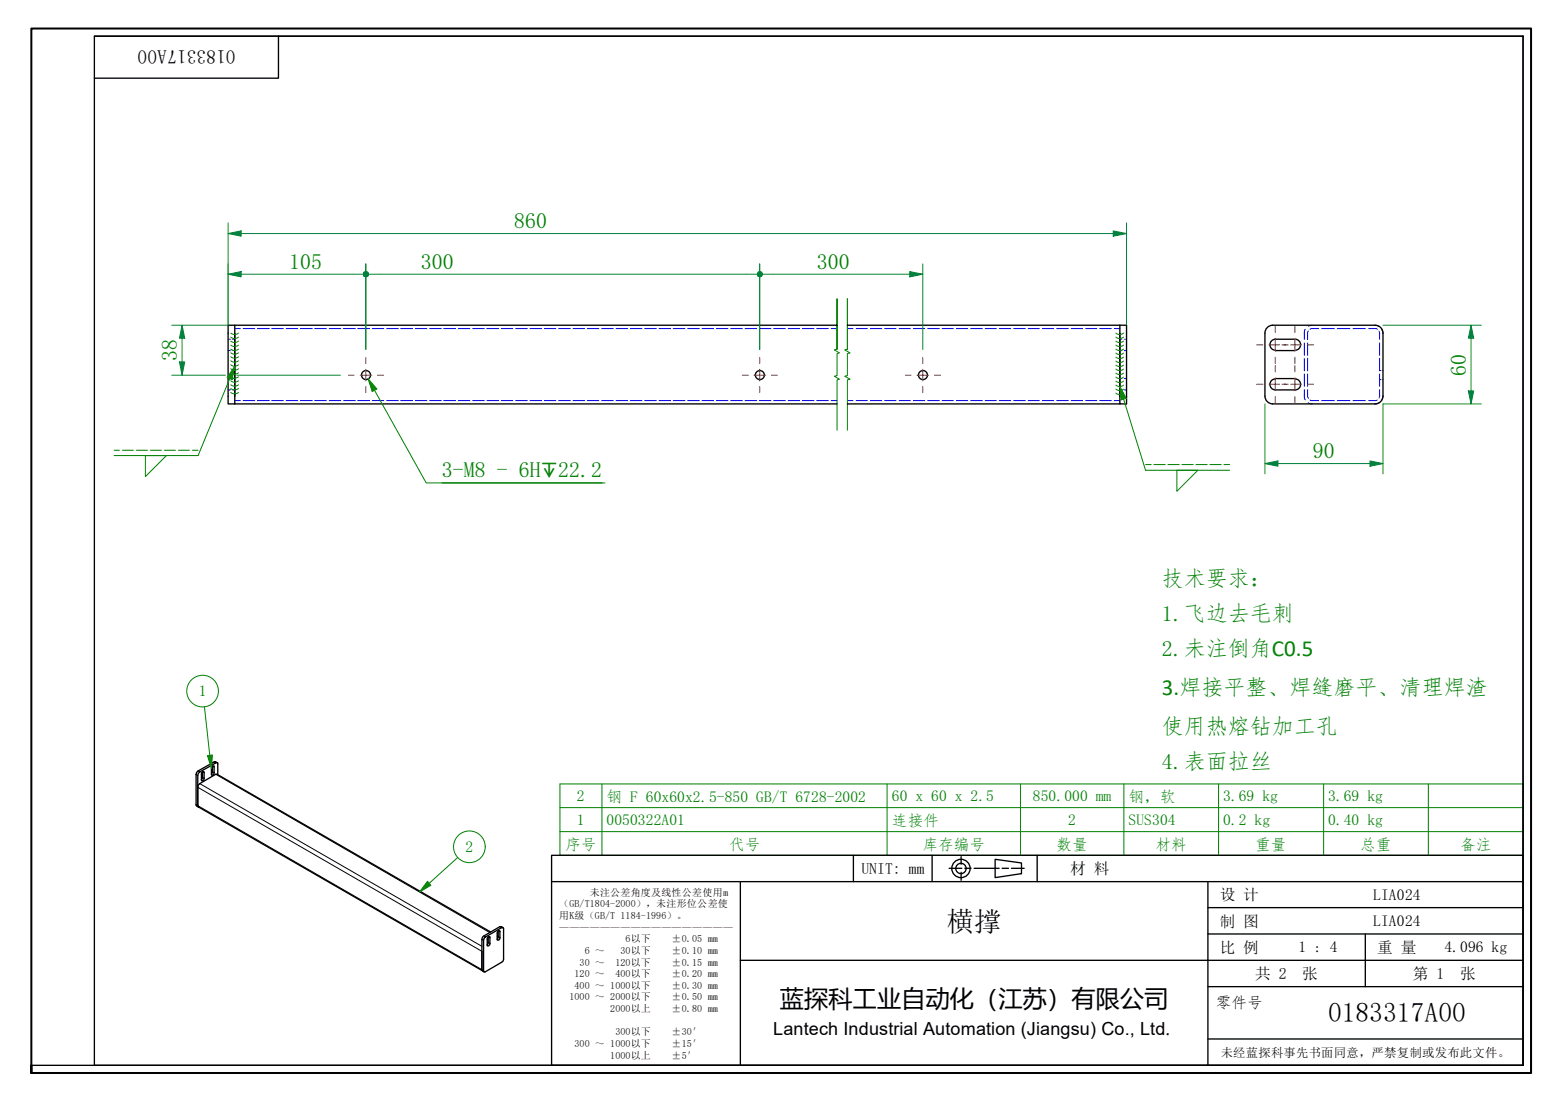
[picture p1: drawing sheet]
<svg xmlns="http://www.w3.org/2000/svg" width="297mm" height="210mm" viewBox="0 0 297 210" stroke-linecap="round" stroke-linejoin="round" font-family="sans-serif">
<g fill="none" stroke="#00f" stroke-width=".19">
<path d="M43.4 74.3h.5M43.4 72.1h.5M43.4 66.8h.5M43.4 64.6h.5M44.3 74.3h.4M44.3 72.1h.4M44.3 66.8h.4M44.3 64.6h.4M44.7 76.3h1.1M44.7 62.6h1.1M46.3 76.3h2.2M46.3 62.6h2.2"/>
<path d="M49 76.3h2.2M49 62.6h2.2M51.8 76.3h2.2M51.8 62.6h2.2M54.5 76.3h2.2M54.5 62.6h2.2M57.2 76.3h2.2M57.2 62.6h2.2M59.9 76.3h2.3M59.9 62.6h2.3M62.7 76.3h2.2M62.7 62.6h2.2"/>
<path d="M65.4 76.3h2.2M65.4 62.6h2.2M68.1 76.3h2.3M68.1 62.6h2.3M70.9 76.3h2.2M70.9 62.6h2.2M73.6 76.3h2.2M73.6 62.6h2.2M76.3 76.3h2.2M76.3 62.6h2.2M79.1 76.3h2.2M79.1 62.6h2.2"/>
<path d="M81.8 76.3h2.2M81.8 62.6h2.2M84.5 76.3h2.2M84.5 62.6h2.2M87.2 76.3h2.3M87.2 62.6h2.3M90 76.3h2.2M90 62.6h2.2M92.7 76.3h2.2M92.7 62.6h2.2M95.4 76.3h2.3M95.4 62.6h2.3"/>
<path d="M98.2 76.3h2.2M98.2 62.6h2.2M100.9 76.3h2.2M100.9 62.6h2.2M103.6 76.3h2.3M103.6 62.6h2.3M106.4 76.3h2.2M106.4 62.6h2.2M109.1 76.3h2.2M109.1 62.6h2.2M111.8 76.3h2.2M111.8 62.6h2.2"/>
<path d="M114.6 76.3h2.2M114.6 62.6h2.2M117.3 76.3h2.2M117.3 62.6h2.2M120 76.3h2.2M120 62.6h2.2M122.7 76.3h2.3M122.7 62.6h2.3M125.5 76.3h2.2M125.5 62.6h2.2M128.2 76.3h2.2M128.2 62.6h2.2"/>
<path d="M130.9 76.3h2.3M130.9 62.6h2.3M133.7 76.3h2.2M133.7 62.6h2.2M136.4 76.3h2.2M136.4 62.6h2.2M139.1 76.3h2.3M139.1 62.6h2.3M141.9 76.3h2.2M141.9 62.6h2.2M144.6 76.3h2.2M144.6 62.6h2.2"/>
<path d="M147.3 76.3h2.2M147.3 62.6h2.2M150.1 76.3h2.2M150.1 62.6h2.2M152.8 76.3h2.2M152.8 62.6h2.2M155.5 76.3h2.2M155.5 62.6h2.2M158.2 76.3h1.2M158.2 62.6h1.2M161.4 76.3h1M161.4 62.6h1"/>
<path d="M163 76.3h2.2M163 62.6h2.2M165.7 76.3h2.2M165.7 62.6h2.2M168.5 76.3h2.1M168.5 62.6h2.1M171.2 76.3h2.2M171.2 62.6h2.2M173.9 76.3h2.2M173.9 62.6h2.2M176.7 76.3h2.1M176.7 62.6h2.1"/>
<path d="M179.4 76.3h2.1M179.4 62.6h2.1M182.1 76.3h2.2M182.1 62.6h2.2M184.8 76.3h2.2M184.8 62.6h2.2M187.6 76.3h2.1M187.6 62.6h2.1M190.3 76.3h2.2M190.3 62.6h2.2M193 76.3h2.2M193 62.6h2.2"/>
<path d="M195.8 76.3h2.1M195.8 62.6h2.1M198.5 76.3h2.2M198.5 62.6h2.2M201.2 76.3h2.2M201.2 62.6h2.2M204 76.3h2.1M204 62.6h2.1M206.7 76.3h2.2M206.7 62.6h2.2M209.4 76.3h2.2M209.4 62.6h2.2"/>
<path d="M212.2 76.3h1M212.2 62.6h1M213.2 74.3h.4M213.2 72.1h.4M213.2 66.8h.4M213.2 64.6h.4M214.1 74.3h.4M214.1 72.1h.4M214.1 66.8h.4M214.1 64.6h.4M248.3 74.2a2.51 2.51 0 0 0 .2 2M248.3 65.3v2.4"/>
<path d="M248.3 68.2v2.4M248.3 71.2v2.4M248.5 62.7a2.51 2.51 0 0 0-.2 2M249 74.2v1.5l.1 .2M249 65.3v2.4M249 68.2v2.4M249 71.2v2.4M249.1 76.7l.8 .2M249.1 63l-.1 .2v1.5M249.4 76.2l.2 .1h1.5M249.9 61.9l-.8 .2M251.1 62.6h-1.5l-.2 .1"/>
<path d="M251.7 76.3h2.4M251.7 62.6h2.4M254.6 76.3h2.4M254.6 62.6h2.4M257.6 76.3h2.4M257.6 62.6h2.4M260.6 62.6h1.5l.2 .1M261.7 61.9l.9 .2M262.3 76.2l-.2 .1h-1.5M262.6 63l.1 1.7M262.6 76.7l-.9 .2M262.7 74.2l-.1 1.7"/>
<path d="M262.7 65.3v2.4M262.7 68.2v2.4M262.7 71.2v2.4M262.7 70.6h.2M262.7 72.3h.2M263.1 62.7l.2 .8M263.1 70.6h.2M263.1 72.3h.2M263.3 75.4l-.2 .8"/>
</g>
<path d="M159.4 66.5v-9.6v9.6l-.5 .1 .9 .6-.4 .1v4.2l-.5 .2 .9 .5-.4 .2v9.6M161.4 66.5v-9.6v9.6l-.6 .1 1.1 .6-.5 .1v4.2l-.6 .2 1.1 .5-.5 .2v9.6" fill="none" stroke="#008000" stroke-width=".19"/>
<g fill="none" stroke="#000" stroke-width=".25">
<path d="M44.7 61.9v15M44.7 76.9h114.7M159.4 61.9h-116v15h1.3M161.4 61.9h53.1v15h-1.3v-15M161.4 76.9h51.8M242.3 76.9h19.5M242.3 61.9h19.5M242.3 61.9a1.49 1.49 0 0 0-1.4 1.6v11.9a1.49 1.49 0 0 0 1.4 1.5M242.8 64.6h3.8a1.05 1.05 0 0 1 1.1 1.1 1.05 1.05 0 0 1-1.1 1M242.8 72.1h3.8M242.8 66.8h3.8M242.9 72.2a1.05 1.05 0 0 0-1.1 1 1.05 1.05 0 0 0 1.1 1.1"/>
<path d="M242.9 64.6a1.05 1.05 0 0 0-1.1 1.1 1.05 1.05 0 0 0 1.1 1M246.6 72.2a1.05 1.05 0 0 1 1.1 1 1.05 1.05 0 0 1-1.1 1.1h-3.8M261.8 61.9a1.49 1.49 0 0 1 1.5 1.6v11.9a1.49 1.49 0 0 1-1.5 1.5M37.7 150v-.4l.3-.3 3.1-1.8h.2l52.1 30M37.7 153.5l.1 .2M37.8 153.7l54 31.2M38.5 147.1l.4-.1v1.2a.32 .32 0 0 1-.1 .4 .32 .32 0 0 1-.4 0v-1.2zM38.5 147v1.2l-.1 .3M40.4 146l.4-.1v1.3a.32 .32 0 0 1-.1 .4 .32 .32 0 0 1-.4-.1v-1.2zM40.4 146v1.2l-.1 .2M41.3 145.3l-.5-.2-3.1 1.7-.3 .4-.1 6.3 .5 .2M41.5 147.5l-.1-2.2h-.3l-3.3 2-.1 .3v5.9"/>
<path d="M92.3 178.6l3.2-1.9h.3v6.3l-.3 .3-3.1 1.8h-.2l-.1-.2v-5.9zM93 178.5l.3-.1v1.3a.32 .32 0 0 1-.1 .4 .32 .32 0 0 1-.4 0v-1.4zM93 178.5v1.2l-.2 .2M94.7 178.3l.2 .1M94.8 177.4l.4-.1v1.3a.3 .3 0 0 1-.1 .4 .3 .3 0 0 1-.4-.1v-1.3zM94.9 178.4l-.2 .5M94.9 177.3v1.1M95.8 176.7l-.6-.2-3.1 1.8-.3 .3v6.2l.4 .3"/>
<circle cx="69.7" cy="71.4" r=".86"/>
<circle cx="144.7" cy="71.4" r=".86"/>
<circle cx="175.7" cy="71.4" r=".86"/>
</g>
<g fill="none" stroke="#000" stroke-width=".19">
<path d="M37.3 153.3l54.8 31.6M37.3 147.5l.4 .2M37.7 150l54.1 31.2M37.7 146.8l.3 .2M38 149.3l53.8 30.9M38.5 148.1l.4 .1M38.6 147l.3 .2M40.4 147l.4 .2M40.5 145.9l.3 .2M40.8 145.1l.3 .2M41.1 147.5l52.2 30.1M91.8 179l.3 .1"/>
<path d="M92.1 178.3l.4 .2M93 179.5l.3 .2M93 178.4l.3 .2M94.7 178.5h.2M94.9 178.4l.3 .2M94.9 177.3l.3 .2M95.2 176.5l.3 .2"/>
</g>
<g fill="none" stroke="#008000" stroke-width=".19">
<path d="M43.9 63.4a1.11 1.11 0 0 0 1.5 0M43.9 64.2a1.11 1.11 0 0 0 1.5 0M43.9 65a1.11 1.11 0 0 0 1.5 0M43.9 65.7a1.11 1.11 0 0 0 1.5 0M43.9 66.5a1.11 1.11 0 0 0 1.5 0M43.9 67.2a1.11 1.11 0 0 0 1.5 0M43.9 68a1.11 1.11 0 0 0 1.5 0M43.9 68.7a1.11 1.11 0 0 0 1.5 0M43.9 69.5a1.11 1.11 0 0 0 1.5 0M43.9 70.2a1.11 1.11 0 0 0 1.5 0M43.9 71a1.11 1.11 0 0 0 1.5 0M43.9 71.8a1.11 1.11 0 0 0 1.5 0"/>
<path d="M43.9 72.5a1.11 1.11 0 0 0 1.5 0M43.9 73.3a1.11 1.11 0 0 0 1.5 0M43.9 74a1.11 1.11 0 0 0 1.5 0M43.9 74.7a1.11 1.11 0 0 0 1.5 0M212.5 63.4a1.11 1.11 0 0 0 1.4 0M212.5 64.2a1.11 1.11 0 0 0 1.4 0M212.5 65a1.11 1.11 0 0 0 1.4 0M212.5 65.7a1.11 1.11 0 0 0 1.4 0M212.5 66.5a1.11 1.11 0 0 0 1.4 0M212.5 67.3a1.11 1.11 0 0 0 1.4 0M212.5 68a1.11 1.11 0 0 0 1.4 0M212.5 68.8a1.11 1.11 0 0 0 1.4 0"/>
<path d="M212.5 69.5a1.11 1.11 0 0 0 1.4 0M212.5 70.3a1.11 1.11 0 0 0 1.4 0M212.5 71.1a1.11 1.11 0 0 0 1.4 0M212.5 71.8a1.11 1.11 0 0 0 1.4 0M212.5 72.6a1.11 1.11 0 0 0 1.4 0M212.5 73.3a1.11 1.11 0 0 0 1.4 0M212.5 74.1a1.11 1.11 0 0 0 1.4 0M212.5 74.9a1.11 1.11 0 0 0 1.4 0M106.6 158.4h183.4v-9.1h-183.4v13.6h183.4v-4.5M106.6 153.8h183.4M114.6 149.3v13.6M168.9 149.3v13.6"/>
<path d="M194.3 149.3v13.6M214 149.3v13.6M232 149.3v13.6M252 149.3v13.6M272 149.3v13.6"/>
</g>
<path d="M6 204.4v-1.5v1.5M6 202.9v-197.5h285.5v199h-285.5" fill="none" stroke="#000" stroke-width=".38"/>
<path d="M18 6.9h272v196h-272zM18 6.9h272M53 6.9v8h-35M290 6.9v196h-284" fill="none" stroke="#000" stroke-width=".25"/>
<g fill="none" stroke="#000" stroke-width=".25">
<path d="M105 162.9h185v40h-185zM105 167.9h185M141 167.9v35M162.5 162.9v5M177.5 162.9v5M180.7 165.4h2.4M183 163.2v1.4M183 166.2v1.5M183.7 165.4h1.2M185.5 165.4h4.7M189.5 163.7l5 .7v2l-5 .8zM190.8 165.4h1.2"/>
<path d="M192.6 165.4h2.4M197.5 162.9v5M230 167.9v35M230 177.9h60M230 172.9h60M260 177.9v10M291.5 162.9v41.5h-186.5M141 182.9h149M230 197.9h60M230 187.9h60"/>
<circle cx="183" cy="165.4" r="1.75"/>
<circle cx="183" cy="165.4" r=".98"/>
</g>
<path d="M280.1 74.5v2.4" fill="none" stroke="#00803f" stroke-width=".19"/>
<path d="M279.6 74.5h1l-.5 2.4z" fill="#00803f"/>
<path d="M279.6 74.5h1l-.5 2.4zM280.1 61.9v2.5" fill="none" stroke="#00803f" stroke-width=".19"/>
<path d="M280.1 61.9l.5 2.5h-1z" fill="#00803f"/>
<path d="M263.3 76.9h18.8M263.3 61.9h18.8M280.1 61.9l.5 2.5h-1zM280.1 64.4v10.1M260.9 88.3h2.4" fill="none" stroke="#00803f" stroke-width=".19"/>
<path d="M260.9 87.8l2.4 .5-2.4 .5z" fill="#00803f"/>
<path d="M240.9 88.3h2.4M260.9 87.8l2.4 .5-2.4 .5z" fill="none" stroke="#00803f" stroke-width=".19"/>
<path d="M240.9 88.3l2.4-.5v1z" fill="#00803f"/>
<path d="M240.9 76.9v13.4M263.3 76.9v13.4M240.9 88.3l2.4-.5v1zM243.3 88.3h17.6" fill="none" stroke="#00803f" stroke-width=".19"/>
<g fill="none" stroke="#f00" stroke-width=".19">
<path d="M239.3 73.2h1.2M239.3 65.7h1.2M241.6 73.2h2M241.6 65.7h2M242.8 62.1v1.2M242.8 64.5v2.4M242.8 68v1.3M242.8 69.6v1.2M242.8 72v2.4M242.8 75.5v1.2M244.1 73.2h1.2M244.1 65.7h1.2"/>
<path d="M245.7 73.2h2.1M245.7 65.7h2.1M246.6 62.1v1.2M246.6 64.5v2.4M246.6 68v1.3M246.6 69.6v1.2M246.6 72v2.4M246.6 75.5v1.2M249 73.2h1.1M249 65.7h1.1"/>
</g>
<path d="M81.7 168.2l-1.8 1.7" fill="none" stroke="#008000" stroke-width=".19"/>
<path d="M81.4 167.9l.6 .7-2.1 1.3z" fill="#008000"/>
<g fill="none" stroke="#008000" stroke-width=".19">
<path d="M39.9 143.9l.4 2.4M81.4 167.9l.6 .7-2.1 1.3zM87.1 163.4l-5.4 4.8"/>
<circle cx="89.4" cy="161.3" r="3"/>
</g>
<path d="M39.5 143.9l.9-.1-.1 2.5z" fill="#008000"/>
<g fill="none" stroke="#008000" stroke-width=".19">
<path d="M44.7 69.8l-.9 2.3M38.9 134.6l1 9.3M39.5 143.9l.9-.1-.1 2.5z"/>
<circle cx="38.6" cy="131.6" r="3"/>
</g>
<path d="M44.7 69.8l-.5 2.5-1-.4z" fill="#008000"/>
<path d="M43.8 72.1l-6.1 14.7h-16M44.7 69.8l-.5 2.5-1-.4zM213.2 73.6l.7 2.4M21.7 85.8h1M23.3 85.8h2.1M26 85.8h2.1M27.7 86.8h4l-4 4zM28.6 85.8h2.1M31.3 85.8h2.1M34 85.8h2.1M36.6 85.8h1.1" fill="none" stroke="#008000" stroke-width=".19"/>
<path d="M213.2 73.6l1.2 2.3-.9 .3z" fill="#008000"/>
<path d="M213.2 73.6l1.2 2.3-.9 .3zM213.9 76l4.2 13.6h16M218.1 88.5h1.1M219.7 88.5h2.2M222.4 88.5h2.1M224.1 89.6h4l-4 4zM225 88.5h2.2M227.7 88.5h2.2M230.4 88.5h2.1M233 88.5h1.1" fill="none" stroke="#008000" stroke-width=".19"/>
<path d="M43.4 44.5h2.5" fill="none" stroke="#00803f" stroke-width=".19"/>
<path d="M43.4 44.5l2.5-.5v1z" fill="#00803f"/>
<path d="M43.4 44.5l2.5-.5v1zM212 44.5h2.5" fill="none" stroke="#00803f" stroke-width=".19"/>
<path d="M212 44l2.5 .5-2.5 .5z" fill="#00803f"/>
<path d="M43.4 42.5v19.4M43.4 52.2h2.5M45.9 44.5h166.1M212 44l2.5 .5-2.5 .5zM214.5 42.5v19.4" fill="none" stroke="#00803f" stroke-width=".19"/>
<g fill="none" stroke="#f00" stroke-width=".19">
<path d="M66.4 71.5h1M68.6 71.5h2.2M69.7 68.1v1.2M69.7 70.3v2.3M69.7 73.6v1.2M71.9 71.5h1.1M141.4 71.5h1.1M143.6 71.5h2.2M144.7 68.1v1.2M144.7 70.3v2.3M144.7 73.6v1.2M146.9 71.5h1.1"/>
<path d="M172.4 71.5h1.1M174.6 71.5h2.2M175.7 68.1v1.2M175.7 70.3v2.3M175.7 73.6v1.2M177.9 71.5h1.2"/>
</g>
<path d="M43.4 52.2l2.5-.5v1z" fill="#00803f"/>
<path d="M43.4 52.2l2.5-.5v1zM67.2 52.2h1.9" fill="none" stroke="#00803f" stroke-width=".19"/>
<circle cx="69.7" cy="52.2" r=".63" fill="#00803f"/>
<path d="M43.4 50.3v11.6M45.9 52.2h21.3M69.7 50.3v16.3M70.3 52.2h1.9" fill="none" stroke="#00803f" stroke-width=".19"/>
<circle cx="69.7" cy="52.3" r=".62" fill="#00803f"/>
<path d="M142.2 52.2h1.9" fill="none" stroke="#00803f" stroke-width=".19"/>
<circle cx="144.7" cy="52.2" r=".61" fill="#00803f"/>
<path d="M69.7 50.3v16.3M72.2 52.2h70M144.7 50.3v16.3M145.3 52.2h1.9" fill="none" stroke="#00803f" stroke-width=".19"/>
<circle cx="144.7" cy="52.3" r=".62" fill="#00803f"/>
<path d="M173.2 52.2h2.5" fill="none" stroke="#00803f" stroke-width=".19"/>
<path d="M173.2 51.7l2.5 .5-2.5 .5z" fill="#00803f"/>
<path d="M144.7 50.3v16.3M147.2 52.2h26M173.2 51.7l2.5 .5-2.5 .5zM175.7 50.3v16.3M34.7 61.9v2.5" fill="none" stroke="#00803f" stroke-width=".19"/>
<path d="M34.7 61.9l.5 2.5h-1z" fill="#00803f"/>
<path d="M34.7 61.9l.5 2.5h-1zM34.7 68.9v2.6" fill="none" stroke="#00803f" stroke-width=".19"/>
<path d="M34.2 68.9h1l-.5 2.6z" fill="#00803f"/>
<path d="M32.7 61.9h10.5M32.7 71.5h10.2M34.2 68.9h1l-.5 2.6zM34.7 64.4v4.5M45.1 71.5h19.7" fill="none" stroke="#00803f" stroke-width=".19"/>
<path d="M70.1 72.2l1.2 2.1M84.1 92h30.6" fill="none" stroke="#008000" stroke-width=".19"/>
<path d="M70.1 72.2l1.7 1.9-.9 .5z" fill="#008000"/>
<path d="M70.1 72.2l1.7 1.9-.9 .5zM71.3 74.3l9.9 17.7h34" fill="none" stroke="#008000" stroke-width=".19"/>
<g font-size="5.2">
<text x="180.3" y="177.3">横撑</text>
<text x="252.9" y="194.7">0183317A00</text>
</g>
<text font-size="4.6" x="148.5" y="191.9">蓝探科工业自动化（江苏）有限公司</text>
<text font-size="4.4" fill="#008000" x="221.2" y="132.4">3.焊接平整、焊缝磨平、清理焊渣</text>
<g font-size="4.2" fill="#008000">
<text x="97.9" y="43.4">860</text>
<text x="55.1" y="51.2">105</text>
<text x="80.1" y="51.2">300</text>
<text x="155.5" y="51.2">300</text>
<text x="33.7" y="68.8" transform="rotate(-90 33.7 68.8)">38</text>
<text x="279.1" y="71.5" transform="rotate(-90 279.1 71.5)">60</text>
<text x="250" y="87.3">90</text>
<text x="84.1" y="90.8">3-M8 - 6H</text>
<text x="106.3" y="90.8">22.2</text>
<text x="221.2" y="111.5">技术要求：</text>
<text x="221.2" y="118.3">1.飞边去毛刺</text>
<text x="221.2" y="125">2.未注倒角C0.5</text>
<text x="221.2" y="139.7">使用热熔钻加工孔</text>
<text x="221.2" y="146.5">4.表面拉丝</text>
</g>
<text font-size="3.7" x="44.8" y="9.6" transform="rotate(180 44.8 9.6)">0183317A00</text>
<text font-size="3.6" fill="#008000" x="103" y="90.8">↧</text>
<text font-size="3.4" x="147.2" y="197.1">Lantech Industrial Automation (Jiangsu) Co., Ltd.</text>
<g font-size="3" fill="#008000">
<text x="37.8" y="132.6">1</text>
<text x="109.9" y="152.6">2</text>
<text x="115.5" y="152.8">钢 F 60x60x2.5-850 GB/T 6728-2002</text>
<text x="169.8" y="152.6">60 x 60 x 2.5</text>
<text x="196.7" y="152.6">850.000 mm</text>
<text x="214.9" y="152.8">钢，软</text>
<text x="232.9" y="152.6">3.69 kg</text>
<text x="252.9" y="152.6">3.69 kg</text>
<text x="107.6" y="161.8">序号</text>
<text x="109.9" y="157.1">1</text>
<text x="115.5" y="157.1">0050322A01</text>
<text x="138.7" y="161.8">代号</text>
<text x="169.8" y="157.3">连接件</text>
<text x="175.6" y="161.9">库存编号</text>
<text x="201.2" y="161.8">数量</text>
<text x="203.4" y="157.1">2</text>
<text x="214.9" y="157.1">SUS304</text>
<text x="220" y="161.8">材料</text>
<text x="232.9" y="157.1">0.2 kg</text>
<text x="239" y="161.8">重量</text>
<text x="252.9" y="157.1">0.40 kg</text>
<text x="259" y="161.9">总重</text>
<text x="278" y="161.9">备注</text>
<text x="88.6" y="162.3">2</text>
</g>
<g font-size="3">
<text x="164" y="166.4">UNIT: mm</text>
<text x="203.8" y="166.5">材 料</text>
<text x="232.3" y="171.5">设 计</text>
<text x="261.5" y="171.4">LIA024</text>
<text x="232.3" y="176.5">制 图</text>
<text x="261.5" y="176.4">LIA024</text>
<text x="232.3" y="181.5">比 例</text>
<text x="247.3" y="181.4">1 : 4</text>
<text x="262.3" y="181.5">重 量</text>
<text x="275" y="181.3">4.096 kg</text>
<text x="231.5" y="191.9">零件号</text>
<text x="239" y="186.5">共 2</text>
<text x="248" y="186.5">张</text>
<text x="269" y="186.5">第 1</text>
<text x="278" y="186.5">张</text>
</g>
<text font-size="2.3" x="232.5" y="201.3">未经蓝探科事先书面同意，严禁复制或发布此文件。</text>
<g font-size="1.9">
<text x="106.5" y="172.8">（GB/T1804-2000），未注形位公差使</text>
<text x="112.3" y="170.6">未注公差角度及线性公差使用m</text>
<text x="106.5" y="175">用K级（GB/T 1184-1996）。</text>
<text x="106.5" y="177.3">—————————————————</text>
<text x="119.1" y="179.5">6以下</text>
<text x="127.9" y="179.5">±0.05 mm</text>
<text x="110.4" y="183.9">30 ～</text>
<text x="111.4" y="181.7">6 ～</text>
<text x="117.2" y="183.9">120以下</text>
<text x="118.2" y="181.7">30以下</text>
<text x="127.9" y="181.7">±0.10 mm</text>
<text x="127.9" y="183.9">±0.15 mm</text>
<text x="108.5" y="190.5">1000 ～ 2000以下</text>
<text x="109.4" y="186.1">120 ～</text>
<text x="109.4" y="188.3">400 ～ 1000以下</text>
<text x="117.2" y="186.1">400以下</text>
<text x="127.9" y="186.1">±0.20 mm</text>
<text x="127.9" y="188.3">±0.30 mm</text>
<text x="127.9" y="190.5">±0.50 mm</text>
<text x="116.2" y="192.8">2000以上</text>
<text x="117.2" y="197.2">300以下</text>
<text x="127.9" y="192.8">±0.80 mm</text>
<text x="127.9" y="197.2">±30′</text>
<text x="109.4" y="199.4">300 ～ 1000以下</text>
<text x="116.2" y="201.6">1000以上</text>
<text x="127.9" y="199.4">±15′</text>
<text x="127.9" y="201.6">±5′</text>
</g>
</svg>
